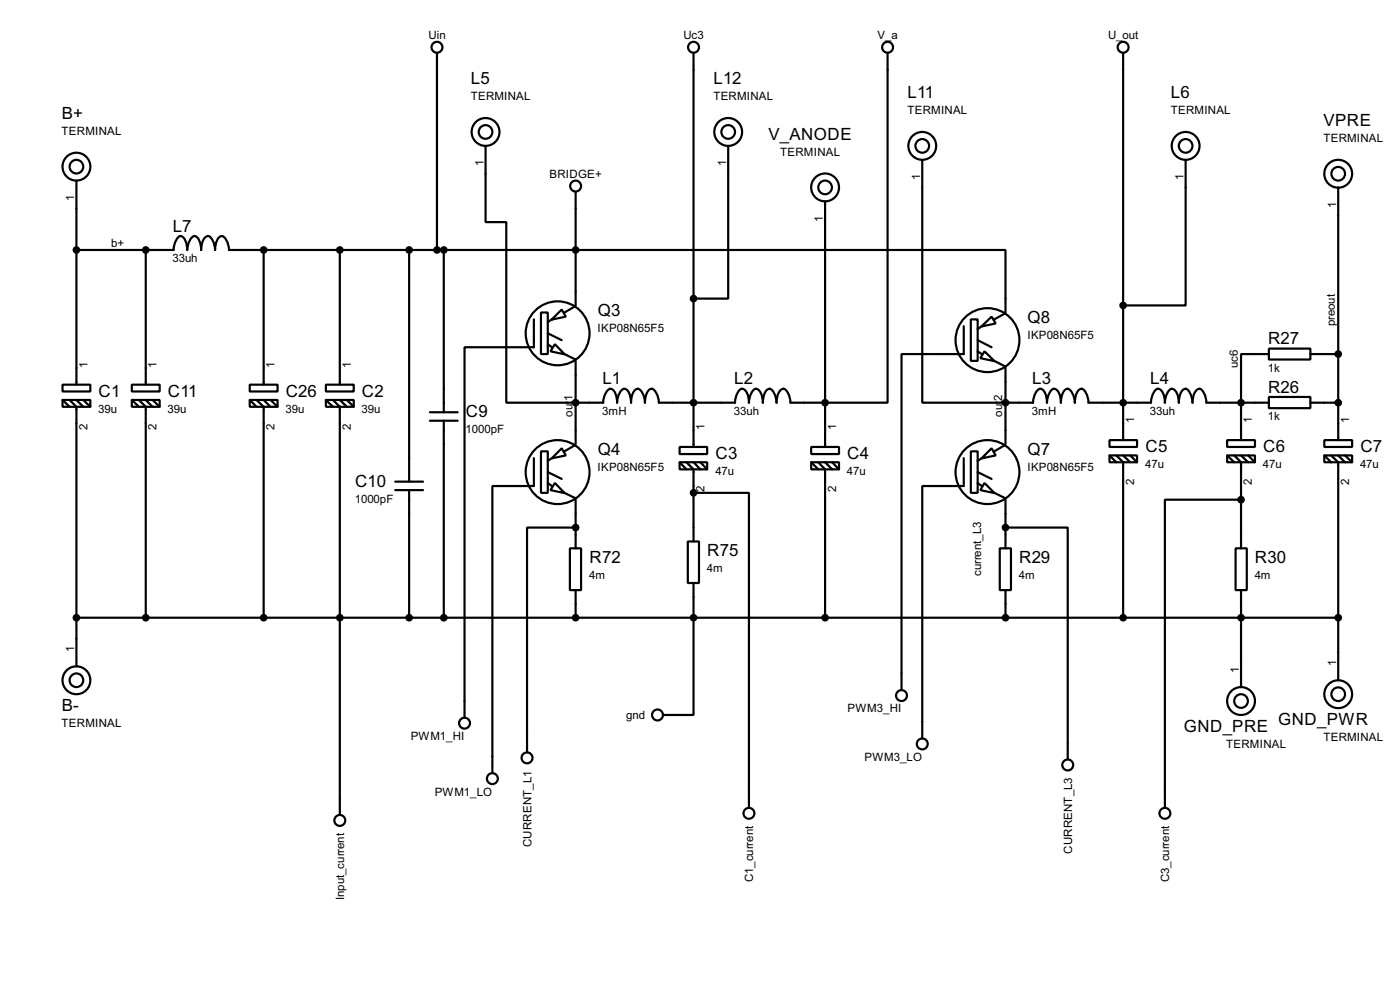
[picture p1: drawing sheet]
<svg xmlns="http://www.w3.org/2000/svg" width="256mm" height="180mm" viewBox="0 0 256 180" stroke-linecap="round" stroke-linejoin="round" font-family="sans-serif">
<g fill="none" stroke="#000" stroke-width=".4">
<path d="M80.1 9.7v36.1M127.1 9.7v72.1M162.6 9.7v64h-17.8a2.68 2.68 0 0 0-1.2-2.5 2.33 2.33 0 0 0-1.3 2.5 2.68 2.68 0 0 0-1.3-2.5 1.47 1.47 0 0 0-1.1 1.3l-.1 1.2a2.33 2.33 0 0 0-1.3-2.5 2.68 2.68 0 0 0-1.3 2.5 3.1 3.1 0 0 0-.9-2.5 .88 .88 0 0 0-1.2 .7l-.4 1.2v.6h-14a2.7 2.7 0 0 0-1.3-2.5 1.47 1.47 0 0 0-1.1 1.3l-.1 1.2a2.61 2.61 0 0 0-1.3-2.5 1.47 1.47 0 0 0-1.1 1.3l-.2 1.2a3.2 3.2 0 0 0-.9-2.5 .9 .9 0 0 0-1.2 .7l-.4 1.2v.6a3.2 3.2 0 0 0-.9-2.5 .89 .89 0 0 0-1.2 .7l-.4 1.2-.1 .6h-17.7v-33h-3.8v-14M205.8 9.7v70.9M14 33.1v37.3M105.5 35.1v20.8M133.4 26.7v28h-6.3M151.2 36.9v44.9M169 29.3v44.4h20.3a2.61 2.61 0 0 1 1.3-2.5 1.47 1.47 0 0 1 1 1.3l.2 1.2a2.68 2.68 0 0 1 1.3-2.5 1.47 1.47 0 0 1 1.1 1.3l.2 1.2a3.2 3.2 0 0 1 .8-2.5 .89 .89 0 0 1 1.2 .7l.4 1.2 .1 .6a3.2 3.2 0 0 1 .9-2.5 .86 .86 0 0 1 1.2 .7l.3 1.2 .1 .6h11.5a2.68 2.68 0 0 1 1.2-2.5 1.47 1.47 0 0 1 1.1 1.3l.2 1.2a2.68 2.68 0 0 1 1.3-2.5 2.33 2.33 0 0 1 1.3 2.5 3.2 3.2 0 0 1 .8-2.5 .86 .86 0 0 1 1.2 .7l.4 1.2 .1 .6a2.33 2.33 0 0 1 1.3-2.5 2.68 2.68 0 0 1 1.2 2.5h11.5M217.2 29.3v26.6h-11.4M245.2 34.3v46.3M14 45.8h17.8a2.75 2.75 0 0 1 1.3-2.6 1.5 1.5 0 0 1 1 1.3l.2 1.3a2.76 2.76 0 0 1 1.3-2.6 1.5 1.5 0 0 1 1.1 1.3l.2 1.3a3.2 3.2 0 0 1 .9-2.5l.4-.1a2.75 2.75 0 0 1 1.2 2.6 3.3 3.3 0 0 1 .9-2.5 .9 .9 0 0 1 1.2 .7l.4 1.1 .1 .7h142.2v11.4"/>
<path d="M26.7 45.8v24.6M48.3 45.8v24.6M62.3 45.8v24.6M75 45.8v42.4M81.3 45.8v29.7M97.8 58.5v5.1h-12.7v67.8M99.1 57.2h1.3v7.6h-1.3zM101.1 58.5l1.8-1.8 .8 1.3zM101.1 58.5l-.7 .5M105.2 56.2l-1.8 1M176.6 59.7v5.1h-11.4v61.5M177.9 58.5h1.2v7.6h-1.2z"/>
<path d="M179.8 59.8l1.9-1.8 .7 1.2zM179.9 59.7l-.8 .6M184 57.5l-1.8 1M11.5 70.4h5.1v1.3h-5.1zM11.5 73.2h5.1v1.3h-5.1zM11.5 73.2l1.3 1.3M12.8 73.2l1.2 1.3v47.5M14 73.2l1.3 1.3M15.3 73.2l1.3 1.3M24.2 70.4h5.1v1.3h-5.1zM24.2 73.2h5.1v1.3h-5.1zM24.2 73.2l1.3 1.3"/>
<path d="M25.5 73.2l1.2 1.3v38.6M26.7 73.2l1.3 1.3M28 73.2l1.3 1.3M45.8 70.4h5.1v1.3h-5.1zM45.8 73.2h5.1v1.3h-5.1zM45.8 73.2l1.2 1.3M47 73.2l1.3 1.3v38.6M48.3 73.2l1.3 1.3M49.6 73.2l1.3 1.3M59.7 70.4h5.1v1.3h-5.1zM59.7 73.2h5.1v1.3h-5.1zM59.7 73.2l1.3 1.3"/>
<path d="M61 73.2l1.3 1.3v74.7M62.3 73.2l1.3 1.3M63.6 73.2l1.2 1.3M78.8 77h5.1M78.8 75.5h5.1M81.3 77v36.1M100.4 63l.7 .6M100.4 61l2.5 1.3M101.7 63l1.8 1.9-2.6-.6zM103.4 64.8l2.1 1M105.5 66.1v15.2M179.1 64.3l.8 .5"/>
<path d="M179.1 62.3l2.6 1.3M180.4 64.3l1.8 1.8-2.6-.5zM182.2 66.1l2 1M184.2 67.4v13.9M232.5 72.7h7.6v2h-7.6zM232.5 63.8h7.6v2h-7.6zM232.5 64.8h-5.1v15.8M240.1 73.7h5.1M240.1 64.8h5.1M72.4 89.7h5.1M72.4 88.2h5.1M75 89.7v23.4"/>
<path d="M97.8 83.9v5.1h-7.6v52.5M99.1 82.6h1.3v7.6h-1.3zM100.4 88.4l.7 .6M100.4 86.4l2.5 1.3M101.1 83.9l1.8-1.8 .8 1.3zM101.1 83.9l-.7 .5M101.7 88.4l1.8 1.9-2.6-.6zM103.4 90.2l2.1 1M105.2 81.6l-1.8 1M105.5 96.6h-8.9v41.1M105.5 91.5v8.9M124.5 81.8h5.1v1.3h-5.1z"/>
<path d="M124.5 84.6h5.1v1.3h-5.1zM124.5 84.6l1.3 1.3M125.8 84.6l1.3 1.3v13.2M126 99.1h2.1v7.6h-2.1zM127.1 90.2h10.1v57.7M127.1 84.6l1.2 1.3M128.3 84.6l1.3 1.3M148.6 81.8h5.1v1.3h-5.1zM148.6 84.6h5.1v1.3h-5.1zM148.6 84.6l1.3 1.3M149.9 84.6l1.3 1.3v27.2M151.2 84.6l1.3 1.3"/>
<path d="M152.5 84.6l1.2 1.3M176.6 83.9v5.1h-7.6v46.2M177.9 82.6h1.2v7.6h-1.2zM179.1 88.4l.8 .6M179.1 86.4l2.6 1.3M179.8 83.9l1.9-1.8 .7 1.3zM179.9 83.9l-.8 .5M180.4 88.4l1.8 1.9-2.6-.6zM182.2 90.2l2 1M184 81.6l-1.8 1M184.2 96.6h11.4v42.4M184.2 91.5v8.9"/>
<path d="M203.3 80.6h5v1.2h-5zM203.3 83.4h5v1.2h-5zM203.3 83.4l1.2 1.2M204.5 83.4l1.3 1.2v28.5M205.8 83.4l1.3 1.2M207.1 83.4l1.2 1.2M224.8 80.6h5.1v1.2h-5.1zM224.8 83.4h5.1v1.2h-5.1zM224.8 83.4l1.3 1.2M226.1 83.4l1.3 1.2v15.8M227.4 91.5h-14v56.4M227.4 83.4l1.3 1.2"/>
<path d="M228.7 83.4l1.2 1.2M242.6 80.6h5.1v1.2h-5.1zM242.6 83.4h5.1v1.2h-5.1zM242.6 83.4l1.3 1.2M243.9 83.4l1.3 1.2v39.9M245.2 83.4l1.2 1.2M246.4 83.4l1.3 1.2M14 113.1h231.2M104.4 100.4h2.1v7.6h-2.1zM105.5 108v5.1M127.1 106.7v24.2h-5.6M183.2 100.4h2v7.6h-2z"/>
<path d="M184.2 108v5.1M226.4 100.4h2v7.6h-2zM227.4 108v17.8"/>
<circle cx="80" cy="8.7" r="1"/>
<circle cx="127" cy="8.7" r="1"/>
<circle cx="162.6" cy="8.7" r="1"/>
<circle cx="205.7" cy="8.7" r="1"/>
<circle cx="14" cy="30.5" r="2.55"/>
<circle cx="14" cy="30.5" r="1.25"/>
<circle cx="88.9" cy="24.2" r="2.55"/>
<circle cx="88.9" cy="24.2" r="1.25"/>
<circle cx="105.4" cy="34.1" r="1"/>
<circle cx="133.4" cy="24.2" r="2.55"/>
<circle cx="133.4" cy="24.2" r="1.25"/>
<circle cx="151.1" cy="34.3" r="2.55"/>
<circle cx="151.1" cy="34.3" r="1.25"/>
<circle cx="168.9" cy="26.7" r="2.55"/>
<circle cx="168.9" cy="26.7" r="1.25"/>
<circle cx="217.2" cy="26.7" r="2.55"/>
<circle cx="217.2" cy="26.7" r="1.25"/>
<circle cx="245.1" cy="31.8" r="2.55"/>
<circle cx="245.1" cy="31.8" r="1.25"/>
<circle cx="102.1" cy="61" r="5.9"/>
<circle cx="180.9" cy="62.3" r="5.9"/>
<circle cx="102.1" cy="86.4" r="5.9"/>
<circle cx="180.9" cy="86.4" r="5.9"/>
<circle cx="14" cy="124.5" r="2.55"/>
<circle cx="14" cy="124.5" r="1.25"/>
<circle cx="85.1" cy="132.4" r="1"/>
<circle cx="96.5" cy="138.7" r="1"/>
<circle cx="120.4" cy="130.9" r="1"/>
<circle cx="165.1" cy="127.3" r="1"/>
<circle cx="168.9" cy="136.2" r="1"/>
<circle cx="227.3" cy="128.3" r="2.55"/>
<circle cx="227.3" cy="128.3" r="1.25"/>
<circle cx="245.1" cy="127.1" r="2.55"/>
<circle cx="245.1" cy="127.1" r="1.25"/>
<circle cx="62.2" cy="150.2" r="1"/>
<circle cx="90.2" cy="142.5" r="1"/>
<circle cx="137.2" cy="148.9" r="1"/>
<circle cx="195.6" cy="140" r="1"/>
<circle cx="213.4" cy="148.9" r="1"/>
</g>
<g fill="#000" stroke="#000" stroke-width=".4">
<circle cx="14" cy="45.8" r=".5"/>
<circle cx="26.7" cy="45.8" r=".5"/>
<circle cx="48.3" cy="45.8" r=".5"/>
<circle cx="62.2" cy="45.8" r=".5"/>
<circle cx="74.9" cy="45.8" r=".5"/>
<circle cx="80" cy="45.8" r=".5"/>
<circle cx="81.3" cy="45.8" r=".5"/>
<circle cx="105.4" cy="45.8" r=".5"/>
<circle cx="127" cy="54.7" r=".5"/>
<circle cx="205.7" cy="55.9" r=".5"/>
<circle cx="105.4" cy="73.7" r=".5"/>
<circle cx="127" cy="73.7" r=".5"/>
<circle cx="151.1" cy="73.7" r=".5"/>
<circle cx="184.2" cy="73.7" r=".5"/>
<circle cx="205.7" cy="73.7" r=".5"/>
<circle cx="227.3" cy="73.7" r=".5"/>
<circle cx="245.1" cy="73.7" r=".5"/>
<circle cx="245.1" cy="64.8" r=".5"/>
<circle cx="105.4" cy="96.6" r=".5"/>
<circle cx="127" cy="90.2" r=".5"/>
<circle cx="184.2" cy="96.6" r=".5"/>
<circle cx="227.3" cy="91.5" r=".5"/>
<circle cx="14" cy="113.1" r=".5"/>
<circle cx="26.7" cy="113.1" r=".5"/>
<circle cx="48.3" cy="113.1" r=".5"/>
<circle cx="62.2" cy="113.1" r=".5"/>
<circle cx="74.9" cy="113.1" r=".5"/>
<circle cx="81.3" cy="113.1" r=".5"/>
<circle cx="105.4" cy="113.1" r=".5"/>
<circle cx="127" cy="113.1" r=".5"/>
<circle cx="151.1" cy="113.1" r=".5"/>
<circle cx="184.2" cy="113.1" r=".5"/>
<circle cx="205.7" cy="113.1" r=".5"/>
<circle cx="227.3" cy="113.1" r=".5"/>
<circle cx="245.1" cy="113.1" r=".5"/>
</g>
<g font-size="3.5">
<text x="86.3" y="15.5">L5</text>
<text x="130.7" y="15.5">L12</text>
<text x="166.3" y="18">L11</text>
<text x="214.5" y="18">L6</text>
<text x="11.3" y="21.8">B+</text>
<text x="242.5" y="23.1">VPRE</text>
<text x="140.8" y="25.6">V_ANODE</text>
<text x="31.7" y="42.4">L7</text>
<text x="109.5" y="57.9">Q3</text>
<text x="188.3" y="59.1">Q8</text>
<text x="232.3" y="63">R27</text>
<text x="110.4" y="70.4">L1</text>
<text x="134.5" y="70.4">L2</text>
<text x="189.1" y="70.4">L3</text>
<text x="210.7" y="70.4">L4</text>
<text x="232.3" y="71.9">R26</text>
<text x="18.1" y="72.6">C1</text>
<text x="30.8" y="72.6">C11</text>
<text x="52.4" y="72.6">C26</text>
<text x="66.3" y="72.6">C2</text>
<text x="85.4" y="76.4">C9</text>
<text x="109.5" y="83.3">Q4</text>
<text x="131.1" y="84">C3</text>
<text x="155.2" y="84">C4</text>
<text x="188.3" y="83.3">Q7</text>
<text x="209.9" y="82.8">C5</text>
<text x="231.4" y="82.8">C6</text>
<text x="249.2" y="82.8">C7</text>
<text x="65.1" y="89.1">C10</text>
<text x="129.6" y="101.8">R75</text>
<text x="108" y="103.1">R72</text>
<text x="186.7" y="103.1">R29</text>
<text x="229.9" y="103.1">R30</text>
<text x="11.3" y="130.2">B-</text>
<text x="216.9" y="134">GND_PRE</text>
<text x="234.2" y="132.7">GND_PWR</text>
</g>
<g font-size="2.4">
<text x="78.5" y="7.2">Uin</text>
<text x="125.2" y="7.2">Uc3</text>
<text x="160.7" y="7.2">V_a</text>
<text x="203" y="7.2">U_out</text>
<text x="86.2" y="18.3">TERMINAL</text>
<text x="130.7" y="18.3">TERMINAL</text>
<text x="166.2" y="20.9">TERMINAL</text>
<text x="214.5" y="20.9">TERMINAL</text>
<text x="11.3" y="24.7">TERMINAL</text>
<text x="142.9" y="28.5">TERMINAL</text>
<text x="242.4" y="25.9">TERMINAL</text>
<text x="88.6" y="30.4" transform="rotate(-90 88.6 30.4)">1</text>
<text x="100.7" y="32.6">BRIDGE+</text>
<text x="133" y="30.4" transform="rotate(-90 133 30.4)">1</text>
<text x="168.6" y="33" transform="rotate(-90 168.6 33)">1</text>
<text x="216.8" y="33" transform="rotate(-90 216.8 33)">1</text>
<text x="13.6" y="36.8" transform="rotate(-90 13.6 36.8)">1</text>
<text x="150.8" y="40.6" transform="rotate(-90 150.8 40.6)">1</text>
<text x="244.8" y="38" transform="rotate(-90 244.8 38)">1</text>
<text x="20.4" y="45.2">b+</text>
<text x="31.6" y="48">33uh</text>
<text x="244.5" y="59.7" transform="rotate(-90 244.5 59.7)">preout</text>
<text x="109.5" y="60.7">IKP08N65F5</text>
<text x="188.2" y="62">IKP08N65F5</text>
<text x="16" y="67.4" transform="rotate(-90 16 67.4)">1</text>
<text x="28.7" y="67.4" transform="rotate(-90 28.7 67.4)">1</text>
<text x="50.3" y="67.4" transform="rotate(-90 50.3 67.4)">1</text>
<text x="64.3" y="67.4" transform="rotate(-90 64.3 67.4)">1</text>
<text x="226.8" y="67.4" transform="rotate(-90 226.8 67.4)">uc6</text>
<text x="232.3" y="68">1k</text>
<text x="18" y="75.5">39u</text>
<text x="30.7" y="75.5">39u</text>
<text x="52.3" y="75.5">39u</text>
<text x="66.3" y="75.5">39u</text>
<text x="104.9" y="76.3" transform="rotate(-90 104.9 76.3)">out</text>
<text x="104.9" y="73.4" transform="rotate(-90 104.9 73.4)">1</text>
<text x="110.3" y="75.9">3mH</text>
<text x="134.5" y="75.9">33uh</text>
<text x="183.6" y="76.2" transform="rotate(-90 183.6 76.2)">out</text>
<text x="183.6" y="73.4" transform="rotate(-90 183.6 73.4)">2</text>
<text x="189.1" y="75.9">3mH</text>
<text x="207.8" y="77.5" transform="rotate(-90 207.8 77.5)">1</text>
<text x="210.7" y="75.9">33uh</text>
<text x="229.4" y="77.5" transform="rotate(-90 229.4 77.5)">1</text>
<text x="232.3" y="76.9">1k</text>
<text x="247.2" y="77.5" transform="rotate(-90 247.2 77.5)">1</text>
<text x="16" y="78.7" transform="rotate(-90 16 78.7)">2</text>
<text x="28.7" y="78.7" transform="rotate(-90 28.7 78.7)">2</text>
<text x="50.3" y="78.7" transform="rotate(-90 50.3 78.7)">2</text>
<text x="64.2" y="78.7" transform="rotate(-90 64.2 78.7)">2</text>
<text x="85.3" y="79.3">1000pF</text>
<text x="129.1" y="78.8" transform="rotate(-90 129.1 78.8)">1</text>
<text x="153.2" y="78.8" transform="rotate(-90 153.2 78.8)">1</text>
<text x="109.5" y="86.2">IKP08N65F5</text>
<text x="131.1" y="86.9">47u</text>
<text x="155.2" y="86.9">47u</text>
<text x="188.2" y="86.2">IKP08N65F5</text>
<text x="207.8" y="88.8" transform="rotate(-90 207.8 88.8)">2</text>
<text x="209.8" y="85.7">47u</text>
<text x="229.3" y="88.8" transform="rotate(-90 229.3 88.8)">2</text>
<text x="231.4" y="85.7">47u</text>
<text x="247.2" y="88.8" transform="rotate(-90 247.2 88.8)">2</text>
<text x="249.2" y="85.7">47u</text>
<text x="65" y="92">1000pF</text>
<text x="129.1" y="90.1" transform="rotate(-90 129.1 90.1)">2</text>
<text x="153.1" y="90.1" transform="rotate(-90 153.1 90.1)">2</text>
<text x="107.9" y="106">4m</text>
<text x="129.5" y="104.7">4m</text>
<text x="179.8" y="105.5" transform="rotate(-90 179.8 105.5)">current_L3</text>
<text x="186.7" y="106">4m</text>
<text x="229.9" y="106">4m</text>
<text x="13.6" y="119.4" transform="rotate(-90 13.6 119.4)">1</text>
<text x="227" y="123.2" transform="rotate(-90 227 123.2)">1</text>
<text x="244.8" y="122" transform="rotate(-90 244.8 122)">1</text>
<text x="114.7" y="131.7">gnd</text>
<text x="155.3" y="130.4">PWM3_HI</text>
<text x="11.3" y="133.1">TERMINAL</text>
<text x="75.2" y="135.5">PWM1_HI</text>
<text x="224.6" y="136.9">TERMINAL</text>
<text x="242.4" y="135.6">TERMINAL</text>
<text x="158.4" y="139.3">PWM3_LO</text>
<text x="79.6" y="145.6">PWM1_LO</text>
<text x="97.4" y="155" transform="rotate(-90 97.4 155)">CURRENT_L1</text>
<text x="138" y="161.5" transform="rotate(-90 138 161.5)">C1_current</text>
<text x="196.4" y="156.3" transform="rotate(-90 196.4 156.3)">CURRENT_L3</text>
<text x="214.2" y="161.5" transform="rotate(-90 214.2 161.5)">C3_current</text>
<text x="63.1" y="164.8" transform="rotate(-90 63.1 164.8)">Input_current</text>
</g>
</svg>
